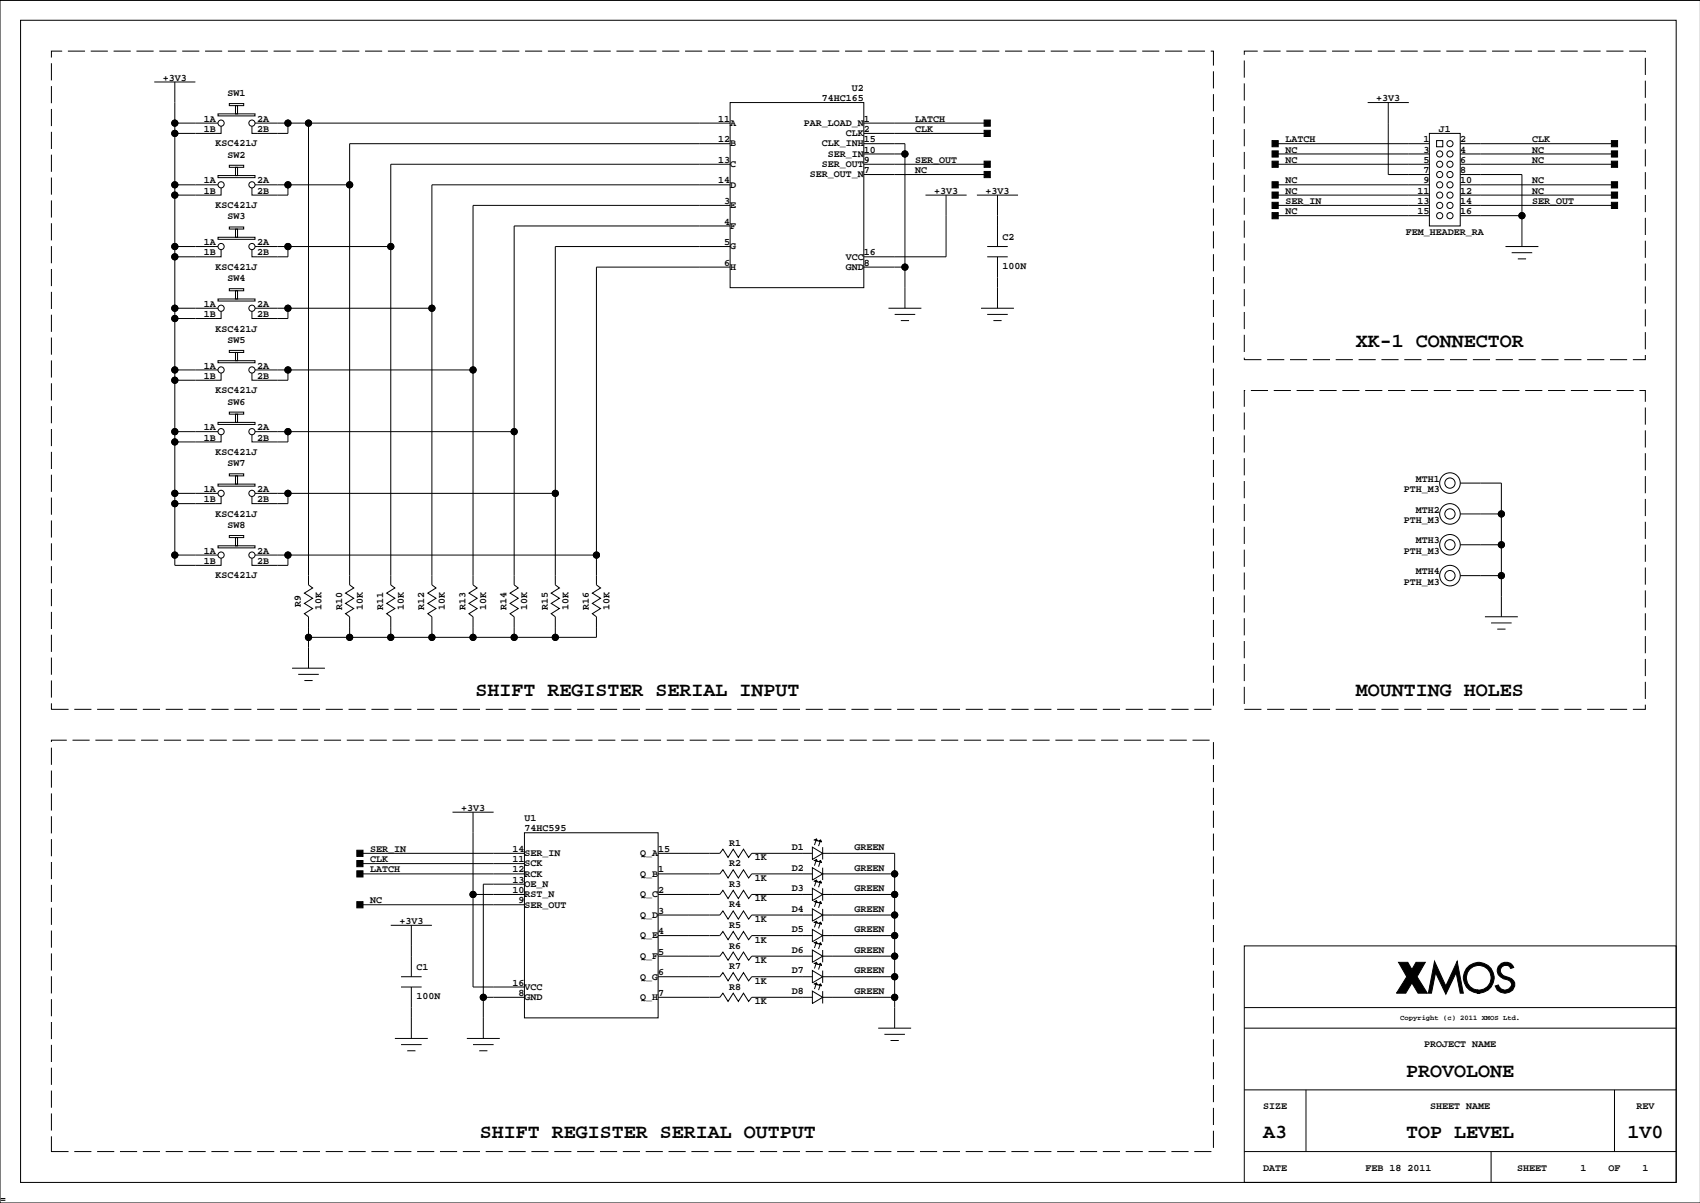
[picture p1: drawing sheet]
<svg xmlns="http://www.w3.org/2000/svg" width="420mm" height="297mm" viewBox="0 0 420 297" stroke-linecap="round" stroke-linejoin="round" font-family="sans-serif">
<g fill="none" stroke="#000" stroke-width=".25">
<path d="M5.1 5h408.8v287h-408.8zM419.9 .1h-419.9v296.9h419.9M38.1 20.2h10.1M43.2 20.2v119.4h11.4v-1.8M43.2 30.4h10.6M53.8 28.1h9.2v.5h-9.2zM54.6 31.2v1.7h-11.4M56.6 25.6h3.6v.5h-3.6zM58.2 26.1h.5v2h-.5zM63 30.4h117.3M71.1 30.4v2.5h-8.9v-1.7M76.2 30.4v114l1 .8-2 1.3 2 1.2-2 1.3 2 1.3-2 1.2 1 .8v12.7"/>
<path d="M180.3 25.3h33v45.7h-33zM180.3 35.5h-94v108.9l1.1 .8-2.1 1.3 2.1 1.2-2.1 1.3 2.1 1.3-2.1 1.2 1 .8v5.1M213.3 30.4h30.5M213.3 32.9h30.5M213.3 35.5h10.2v40.6M213.3 38h10.2M314.9 35.5h38.1M314.9 38h38.1M337.7 25.3h10.2M342.8 25.3v17.8h10.2M353 32.9h7.6v22.9h-7.6zM354.8 34.7h1.5v1.5h-1.5z"/>
<path d="M360.6 35.5h38.1M360.6 38h38.1M43.2 45.6h10.6M53.8 43.4h9.2v.5h-9.2zM53.8 58.6h9.2v.5h-9.2zM54.6 46.4v1.8h-11.4M56.6 40.8h3.6v.5h-3.6zM56.6 56h3.6v.6h-3.6zM58.2 41.3h.5v2.1h-.5zM58.2 56.6h.5v2h-.5zM63 45.6h23.3M71.1 45.6v2.6h-8.9v-1.8"/>
<path d="M180.3 40.6h-83.8v103.8l1 .8-2 1.3 2 1.2-2 1.3 2 1.3-2 1.2 1 .8v5.1M180.3 45.6h-73.6v98.8l1 .8-2.1 1.3 2.1 1.2-2.1 1.3 2.1 1.3-2.1 1.2 1.1 .8v5.1M180.3 50.7h-63.5v93.7l1 .8-2 1.3 2 1.2-2 1.3 2 1.3-2 1.2 1 .8v5.1M180.3 55.8h-53.3v88.6l1 .8-2 1.3 2 1.2-2 1.3 2 1.3-2 1.2 1 .8v5.1M213.3 40.6h30.5M213.3 43.1h30.5M228.5 48.2h10.2M233.6 48.2v15.2h-20.3M241.2 48.2h10.2M246.3 48.2v12.7M314.9 45.6h38.1M314.9 48.2h38.1"/>
<path d="M314.9 40.6h38.1M314.9 50.7h38.1M314.9 53.3h38.1M360.6 45.6h38.1M360.6 48.2h38.1M360.6 40.6h38.1M360.6 50.7h38.1M360.6 43.1h15.2v17.8M360.6 53.3h15.2M43.2 60.9h10.6M43.2 76.1h10.6M53.8 73.8h9.2v.5h-9.2z"/>
<path d="M54.6 61.6v1.8h-11.4M54.6 76.9v1.7h-11.4M56.6 71.3h3.6v.5h-3.6zM58.2 71.8h.5v2h-.5zM63 60.9h33.5M63 76.1h43.7M71.1 60.9v2.5h-8.9v-1.8M71.1 76.1v2.5h-8.9v-1.7M180.3 60.9h-43.2v83.5l1 .8-2 1.3 2 1.2-2 1.3 2 1.3-2 1.2 1 .8v5.1M180.3 66h-33v78.4l1 .8-2 1.3 2 1.2-2 1.3 2 1.3-2 1.2 1 .8v5.1h-71.1M213.3 66h10.2M219.4 76.1h8.1"/>
<path d="M220.9 77.6h5.1M222.5 79.2h2M242.3 76.1h8.1M243.8 60.9h5.1M243.8 63.4h5.1M243.8 77.6h5.1M245.3 79.2h2M246.3 63.4v12.7M371.8 60.9h8.1M373.3 62.4h5.1M374.8 63.9h2.1M43.2 91.3h10.6"/>
<path d="M53.8 89.1h9.2v.5h-9.2zM54.6 92.1v1.8h-11.4M56.6 86.5h3.6v.5h-3.6zM58.2 87h.5v2.1h-.5zM63 91.3h53.8M71.1 91.3v2.6h-8.9v-1.8M43.2 106.6h10.6M53.8 104.3h9.2v.5h-9.2zM53.8 119.5h9.2v.5h-9.2zM54.6 107.3v1.8h-11.4M56.6 101.8h3.6v.5h-3.6zM56.6 117h3.6v.5h-3.6z"/>
<path d="M58.2 102.3h.5v2h-.5zM58.2 117.5h.5v2h-.5zM63 106.6h64M71.1 106.6v2.5h-8.9v-1.8M360.6 119.3h10.2v33M43.2 121.8h10.6M43.2 137.1h10.6M53.8 134.8h9.2v.5h-9.2zM54.6 122.6v1.8h-11.4M56.6 132.2h3.6v.5h-3.6zM58.2 132.7h.5v2.1h-.5zM63 121.8h74.1"/>
<path d="M63 137.1h84.3M71.1 121.8v2.6h-8.9v-1.8M71.1 137.1v2.5h-8.9v-1.8M360.6 126.9h10.2M360.6 134.5h10.2M360.6 142.1h10.2M366.7 152.3h8.1M368.2 153.8h5.1M369.7 155.3h2.1M72.1 165h8.1M73.6 166.5h5.1M75.2 168h2"/>
<path d="M88.9 215.8h40.6M88.9 210.7h40.6M88.9 213.2h40.6M111.7 200.5h10.2M116.8 200.5v43.2h12.7M129.5 205.6h33v45.7h-33zM129.5 218.3h-10.1v38.1M162.5 210.7h15.3l.7-1 1.3 2 1.3-2 1.2 2 1.3-2 1.3 2 .7-1h15M162.5 215.8h15.3l.7-1 1.3 2 1.3-2 1.2 2 1.3-2 1.3 2 .7-1h15M200.6 209.2l2.6 1.5-2.6 1.5zM200.6 214.3l2.6 1.5-2.6 1.5zM200.6 219.3l2.6 1.6-2.6 1.5z"/>
<path d="M201.1 207.4l.5-.3 .3 .6zM201.1 212.5l.5-.3 .3 .5zM201.1 217.6l.5-.3 .3 .5zM201.6 207.1l-.5 1.6M201.6 212.2l-.5 1.5M201.6 217.3l-.5 1.5M202.1 207.7l.5-.3 .3 .5zM202.1 212.7l.5-.2 .3 .5zM202.1 217.8l.5-.2 .3 .5zM202.6 207.4l-.5 1.5M202.6 212.5l-.5 1.5M202.6 217.6l-.5 1.5"/>
<path d="M203.2 215.8h17.7M203.2 210.7h17.7v43.2M203.2 209.2v3M203.2 214.3v3M203.2 219.3v3.1M88.9 223.4h40.6M96.5 228.5h10.2M101.6 228.5v12.7M116.8 220.9h.1M116.8 220.9h12.7M162.5 220.9h15.3l.7-1.1 1.3 2.1 1.3-2.1 1.2 2.1 1.3-2.1 1.3 2.1 .7-1h15M162.5 225.9h15.3l.7-1 1.3 2.1 1.3-2.1 1.2 2.1 1.3-2.1 1.3 2.1 .7-1.1h15"/>
<path d="M162.5 231h15.3l.7-1 1.3 2 1.3-2 1.2 2 1.3-2 1.3 2 .7-1h15M162.5 236.1h15.3l.7-1 1.3 2 1.3-2 1.2 2 1.3-2 1.3 2 .7-1h15M200.6 224.4l2.6 1.5-2.6 1.6zM200.6 229.5l2.6 1.5-2.6 1.5zM200.6 234.6l2.6 1.5-2.6 1.5zM200.6 239.6l2.6 1.6-2.6 1.5zM201.1 222.6l.5-.2 .3 .5zM201.1 227.7l.5-.2 .3 .5zM201.1 232.8l.5-.3 .3 .5zM201.1 237.9l.5-.3 .3 .5zM201.6 222.4l-.5 1.5M201.6 227.5l-.5 1.5"/>
<path d="M201.6 232.5l-.5 1.6M201.6 237.6l-.5 1.5M202.1 222.9l.5-.3 .3 .5zM202.1 228l.5-.3 .3 .5zM202.1 233l.5-.2 .3 .5zM202.1 238.1l.5-.2 .3 .5zM202.6 222.6l-.5 1.6M202.6 227.7l-.5 1.5M202.6 232.8l-.5 1.5M202.6 237.9l-.5 1.5M203.2 236.1h17.7M203.2 225.9h17.7"/>
<path d="M203.2 220.9h17.7M203.2 231h17.7M203.2 224.4v3.1M203.2 229.5v3M203.2 234.6v3M203.2 239.6v3.1M307.3 233.6h106.6v58.4h-106.6zM97.5 256.4h8.1M99 241.2h5.1M99 243.7h5.1M99 257.9h5.1M100.6 259.5h2"/>
<path d="M101.6 243.7v12.7M115.3 256.4h8.1M116.8 257.9h5.1M118.3 259.5h2.1M119.4 246.3h10.1M162.5 241.2h15.3l.7-1 1.3 2 1.3-2 1.2 2 1.3-2 1.3 2 .7-1h15M162.5 246.3h15.3l.7-1.1 1.3 2.1 1.3-2.1 1.2 2.1 1.3-2.1 1.3 2.1 .7-1h15M200.6 244.7l2.6 1.6-2.6 1.5zM201.1 242.9l.5-.2 .3 .5zM201.6 242.7l-.5 1.5M202.1 243.2l.5-.3 .3 .6zM202.6 242.9l-.5 1.6"/>
<path d="M203.2 241.2h17.7M203.2 246.3h17.7M203.2 244.7v3.1M216.9 253.9h8.1M218.4 255.4h5.1M219.9 256.9h2M307.3 248.8h106.6M307.3 253.9h106.6M307.3 269.1h106.6M322.5 269.1v15.2M398.7 269.1v15.2M307.3 284.3h106.6"/>
<path d="M368.2 284.3v7.7"/>
<circle cx="43.2" cy="32.9" r=".76"/>
<circle cx="43.2" cy="30.4" r=".76"/>
<circle cx="54.6" cy="30.4" r=".76"/>
<circle cx="62.2" cy="30.4" r=".76"/>
<circle cx="71.1" cy="30.4" r=".76"/>
<circle cx="76.2" cy="30.4" r=".76"/>
<circle cx="223.5" cy="38" r=".76"/>
<circle cx="355.5" cy="38" r=".76"/>
<circle cx="358.1" cy="35.5" r=".76"/>
<circle cx="358.1" cy="38" r=".76"/>
<circle cx="43.2" cy="48.2" r=".76"/>
<circle cx="43.2" cy="45.6" r=".76"/>
<circle cx="54.6" cy="45.6" r=".76"/>
<circle cx="62.2" cy="45.6" r=".76"/>
<circle cx="71.1" cy="45.6" r=".76"/>
<circle cx="86.3" cy="45.6" r=".76"/>
<circle cx="355.5" cy="43.1" r=".76"/>
<circle cx="355.5" cy="53.3" r=".76"/>
<circle cx="355.5" cy="40.6" r=".76"/>
<circle cx="355.5" cy="48.2" r=".76"/>
<circle cx="355.5" cy="50.7" r=".76"/>
<circle cx="355.5" cy="45.6" r=".76"/>
<circle cx="358.1" cy="43.1" r=".76"/>
<circle cx="358.1" cy="53.3" r=".76"/>
<circle cx="358.1" cy="40.6" r=".76"/>
<circle cx="358.1" cy="48.2" r=".76"/>
<circle cx="358.1" cy="50.7" r=".76"/>
<circle cx="358.1" cy="45.6" r=".76"/>
<circle cx="375.8" cy="53.3" r=".76"/>
<circle cx="43.2" cy="60.9" r=".76"/>
<circle cx="43.2" cy="76.1" r=".76"/>
<circle cx="43.2" cy="63.4" r=".76"/>
<circle cx="43.2" cy="78.6" r=".76"/>
<circle cx="54.6" cy="60.9" r=".76"/>
<circle cx="54.6" cy="76.1" r=".76"/>
<circle cx="62.2" cy="60.9" r=".76"/>
<circle cx="62.2" cy="76.1" r=".76"/>
<circle cx="71.1" cy="60.9" r=".76"/>
<circle cx="71.1" cy="76.1" r=".76"/>
<circle cx="96.5" cy="60.9" r=".76"/>
<circle cx="106.7" cy="76.1" r=".76"/>
<circle cx="223.5" cy="66" r=".76"/>
<circle cx="43.2" cy="91.3" r=".76"/>
<circle cx="43.2" cy="93.9" r=".76"/>
<circle cx="54.6" cy="91.3" r=".76"/>
<circle cx="62.2" cy="91.3" r=".76"/>
<circle cx="71.1" cy="91.3" r=".76"/>
<circle cx="116.8" cy="91.3" r=".76"/>
<circle cx="43.2" cy="109.1" r=".76"/>
<circle cx="43.2" cy="106.6" r=".76"/>
<circle cx="54.6" cy="106.6" r=".76"/>
<circle cx="62.2" cy="106.6" r=".76"/>
<circle cx="71.1" cy="106.6" r=".76"/>
<circle cx="127" cy="106.6" r=".76"/>
<circle cx="358.1" cy="119.3" r="2.54"/>
<circle cx="358.1" cy="119.3" r="1.27"/>
<circle cx="43.2" cy="124.4" r=".76"/>
<circle cx="43.2" cy="121.8" r=".76"/>
<circle cx="43.2" cy="137.1" r=".76"/>
<circle cx="54.6" cy="137.1" r=".76"/>
<circle cx="54.6" cy="121.8" r=".76"/>
<circle cx="62.2" cy="121.8" r=".76"/>
<circle cx="62.2" cy="137.1" r=".76"/>
<circle cx="71.1" cy="121.8" r=".76"/>
<circle cx="71.1" cy="137.1" r=".76"/>
<circle cx="137.1" cy="121.8" r=".76"/>
<circle cx="147.3" cy="137.1" r=".76"/>
<circle cx="358.1" cy="126.9" r="1.27"/>
<circle cx="358.1" cy="134.5" r="1.27"/>
<circle cx="358.1" cy="134.5" r="2.54"/>
<circle cx="358.1" cy="126.9" r="2.54"/>
<circle cx="370.8" cy="134.5" r=".76"/>
<circle cx="370.8" cy="126.9" r=".76"/>
<circle cx="76.2" cy="157.4" r=".76"/>
<circle cx="86.3" cy="157.4" r=".76"/>
<circle cx="96.5" cy="157.4" r=".76"/>
<circle cx="106.7" cy="157.4" r=".76"/>
<circle cx="116.8" cy="157.4" r=".76"/>
<circle cx="127" cy="157.4" r=".76"/>
<circle cx="137.1" cy="157.4" r=".76"/>
<circle cx="358.1" cy="142.1" r="2.54"/>
<circle cx="358.1" cy="142.1" r="1.27"/>
<circle cx="370.8" cy="142.1" r=".76"/>
<circle cx="220.9" cy="215.8" r=".76"/>
<circle cx="116.8" cy="220.9" r=".76"/>
<circle cx="220.9" cy="225.9" r=".76"/>
<circle cx="220.9" cy="231" r=".76"/>
<circle cx="220.9" cy="220.9" r=".76"/>
<circle cx="220.9" cy="236.1" r=".76"/>
<circle cx="119.4" cy="246.3" r=".76"/>
<circle cx="220.9" cy="246.3" r=".76"/>
<circle cx="220.9" cy="241.2" r=".76"/>
</g>
<g fill="#000" stroke="#000" stroke-width=".25">
<path d="M243 29.6h1.5v1.6h-1.5z" fill-rule="evenodd"/>
<path d="M243 32.2h1.5v1.5h-1.5z" fill-rule="evenodd"/>
<path d="M314.1 34.7h1.6v1.5h-1.6z" fill-rule="evenodd"/>
<path d="M314.1 37.3h1.6v1.5h-1.6z" fill-rule="evenodd"/>
<path d="M397.9 34.7h1.6v1.5h-1.6z" fill-rule="evenodd"/>
<path d="M397.9 37.3h1.6v1.5h-1.6z" fill-rule="evenodd"/>
<path d="M243 39.8h1.5v1.5h-1.5z" fill-rule="evenodd"/>
<path d="M243 42.3h1.5v1.6h-1.5z" fill-rule="evenodd"/>
<path d="M314.1 50h1.6v1.5h-1.6z" fill-rule="evenodd"/>
<path d="M314.1 39.8h1.6v1.5h-1.6z" fill-rule="evenodd"/>
<path d="M314.1 47.4h1.6v1.5h-1.6z" fill-rule="evenodd"/>
<path d="M314.1 44.9h1.6v1.5h-1.6z" fill-rule="evenodd"/>
<path d="M314.1 52.5h1.6v1.5h-1.6z" fill-rule="evenodd"/>
<path d="M397.9 50h1.6v1.5h-1.6z" fill-rule="evenodd"/>
<path d="M397.9 39.8h1.6v1.5h-1.6z" fill-rule="evenodd"/>
<path d="M397.9 44.9h1.6v1.5h-1.6z" fill-rule="evenodd"/>
<path d="M397.9 47.4h1.6v1.5h-1.6z" fill-rule="evenodd"/>
<path d="M88.1 215h1.5v1.5h-1.5z" fill-rule="evenodd"/>
<path d="M88.1 212.5h1.5v1.5h-1.5z" fill-rule="evenodd"/>
<path d="M88.1 209.9h1.5v1.6h-1.5z" fill-rule="evenodd"/>
<path d="M88.1 222.6h1.5v1.6h-1.5z" fill-rule="evenodd"/>
<path d="M370 238.6a2.13 2.13 0 0 1 2-1 2.13 2.13 0 0 1 1.8 1.3l-.8 .2a1.34 1.34 0 0 0-2.1-.3 1.34 1.34 0 0 0 .4 2.1 3.7 3.7 0 0 1 2.8 1.8 2.46 2.46 0 0 1-2.1 2.5 2.46 2.46 0 0 1-2.8-1.7l.8-.3a1.68 1.68 0 0 0 1.8 1.3 1.68 1.68 0 0 0 1.5-1.6 1.95 1.95 0 0 0-2-1.2 2.11 2.11 0 0 1-1.3-3.1z" fill-rule="evenodd"/>
<path d="M345.4 237.6h2.2l1.1 1.8 1-1.8h2.3l-2.1 3.6 2.6 4h-2.3l-1.5-2.5-1.6 2.5h-2.2l2.5-4z" fill-rule="evenodd"/>
<path d="M354.2 237.4l2.8 6.1 2.8-6.1 1.6 7.8h-.8l-1-5-2.6 5.3-2.5-5.3-1 5h-.8z" fill-rule="evenodd"/>
<path d="M362.1 239.1a3.8 3.8 0 0 1 6.5 .8 3.8 3.8 0 0 1-3.7 5.3v-.7a3.1 3.1 0 0 0 3.1-4.1 3.1 3.1 0 0 0-4.9-1.2 3.1 3.1 0 0 0 .8 5l1 .3v.7h.5a3.8 3.8 0 0 1-3.6-2 3.8 3.8 0 0 1 .3-4.1z" fill-rule="evenodd"/>
<circle cx="43.2" cy="32.9" r=".76"/>
<circle cx="43.2" cy="30.4" r=".76"/>
<circle cx="71.1" cy="30.4" r=".76"/>
<circle cx="76.2" cy="30.4" r=".76"/>
<circle cx="223.5" cy="38" r=".76"/>
<circle cx="43.2" cy="48.2" r=".76"/>
<circle cx="43.2" cy="45.6" r=".76"/>
<circle cx="71.1" cy="45.6" r=".76"/>
<circle cx="86.3" cy="45.6" r=".76"/>
<circle cx="375.8" cy="53.3" r=".76"/>
<circle cx="43.2" cy="60.9" r=".76"/>
<circle cx="43.2" cy="76.1" r=".76"/>
<circle cx="43.2" cy="63.4" r=".76"/>
<circle cx="43.2" cy="78.6" r=".76"/>
<circle cx="71.1" cy="60.9" r=".76"/>
<circle cx="71.1" cy="76.1" r=".76"/>
<circle cx="96.5" cy="60.9" r=".76"/>
<circle cx="106.7" cy="76.1" r=".76"/>
<circle cx="223.5" cy="66" r=".76"/>
<circle cx="43.2" cy="91.3" r=".76"/>
<circle cx="43.2" cy="93.9" r=".76"/>
<circle cx="71.1" cy="91.3" r=".76"/>
<circle cx="116.8" cy="91.3" r=".76"/>
<circle cx="43.2" cy="109.1" r=".76"/>
<circle cx="43.2" cy="106.6" r=".76"/>
<circle cx="71.1" cy="106.6" r=".76"/>
<circle cx="127" cy="106.6" r=".76"/>
<circle cx="43.2" cy="124.4" r=".76"/>
<circle cx="43.2" cy="121.8" r=".76"/>
<circle cx="43.2" cy="137.1" r=".76"/>
<circle cx="71.1" cy="121.8" r=".76"/>
<circle cx="71.1" cy="137.1" r=".76"/>
<circle cx="137.1" cy="121.8" r=".76"/>
<circle cx="147.3" cy="137.1" r=".76"/>
<circle cx="370.8" cy="134.5" r=".76"/>
<circle cx="370.8" cy="126.9" r=".76"/>
<circle cx="76.2" cy="157.4" r=".76"/>
<circle cx="86.3" cy="157.4" r=".76"/>
<circle cx="96.5" cy="157.4" r=".76"/>
<circle cx="106.7" cy="157.4" r=".76"/>
<circle cx="116.8" cy="157.4" r=".76"/>
<circle cx="127" cy="157.4" r=".76"/>
<circle cx="137.1" cy="157.4" r=".76"/>
<circle cx="370.8" cy="142.1" r=".76"/>
<circle cx="220.9" cy="215.8" r=".76"/>
<circle cx="116.8" cy="220.9" r=".76"/>
<circle cx="220.9" cy="225.9" r=".76"/>
<circle cx="220.9" cy="231" r=".76"/>
<circle cx="220.9" cy="220.9" r=".76"/>
<circle cx="220.9" cy="236.1" r=".76"/>
<circle cx="119.4" cy="246.3" r=".76"/>
<circle cx="220.9" cy="246.3" r=".76"/>
<circle cx="220.9" cy="241.2" r=".76"/>
</g>
<path d="M12.7 12.6h287v162.5h-287zM307.3 12.6h99v76.2h-99zM307.3 96.4h99v78.7h-99zM12.7 182.8h287v101.5h-287z" fill="none" stroke="#000" stroke-width=".25" stroke-dasharray="4.2 1.4" stroke-linecap="butt"/>
<g font-size="4.9">
<text x="334.8" y="85.6">XK-1 CONNECTOR</text>
<text x="117.4" y="171.9">SHIFT REGISTER SERIAL INPUT</text>
<text x="334.8" y="171.9">MOUNTING HOLES</text>
<text x="347.3" y="265.9">PROVOLONE</text>
<text x="118.5" y="281.1">SHIFT REGISTER SERIAL OUTPUT</text>
<text x="311.9" y="281.1">A3</text>
<text x="347.3" y="281.1">TOP LEVEL</text>
<text x="401.9" y="281.1">1V0</text>
</g>
<g font-size="2.5">
<text x="40.2" y="19.9">+3V3</text>
<text x="56.2" y="23.7">SW1</text>
<text x="210.3" y="22.4">U2</text>
<text x="202.9" y="25">74HC165</text>
<text x="339.9" y="25">+3V3</text>
<text x="50.4" y="32.6">1B</text>
<text x="50.4" y="30">1A</text>
<text x="63.5" y="32.6">2B</text>
<text x="63.5" y="30">2A</text>
<text x="177.3" y="30">11</text>
<text x="177.3" y="35.1">12</text>
<text x="180.3" y="31.1">A</text>
<text x="198.5" y="31.1">PAR_LOAD_N</text>
<text x="208.9" y="33.6">CLK</text>
<text x="213.3" y="35.1">15</text>
<text x="213.3" y="32.6">2</text>
<text x="213.3" y="30">1</text>
<text x="226" y="30">LATCH</text>
<text x="226" y="32.6">CLK</text>
<text x="317.4" y="35.1">LATCH</text>
<text x="351.5" y="35.1">1</text>
<text x="355.3" y="32.6">J1</text>
<text x="360.6" y="35.1">2</text>
<text x="378.4" y="35.1">CLK</text>
<text x="53.2" y="36.2">KSC421J</text>
<text x="56.2" y="38.9">SW2</text>
<text x="177.3" y="40.2">13</text>
<text x="180.3" y="41.3">C</text>
<text x="180.3" y="36.2">B</text>
<text x="202.9" y="41.3">SER_OUT</text>
<text x="202.9" y="36.2">CLK_INH</text>
<text x="204.4" y="38.7">SER_IN</text>
<text x="213.3" y="40.2">9</text>
<text x="213.3" y="37.7">10</text>
<text x="226" y="40.2">SER_OUT</text>
<text x="317.4" y="37.7">NC</text>
<text x="317.4" y="40.2">NC</text>
<text x="351.5" y="37.7">3</text>
<text x="351.5" y="40.2">5</text>
<text x="360.6" y="37.7">4</text>
<text x="360.6" y="40.2">6</text>
<text x="378.4" y="37.7">NC</text>
<text x="378.4" y="40.2">NC</text>
<text x="50.4" y="47.8">1B</text>
<text x="50.4" y="45.3">1A</text>
<text x="63.5" y="47.8">2B</text>
<text x="63.5" y="45.3">2A</text>
<text x="177.3" y="45.3">14</text>
<text x="180.3" y="46.3">D</text>
<text x="200" y="43.8">SER_OUT_N</text>
<text x="213.3" y="42.7">7</text>
<text x="226" y="42.7">NC</text>
<text x="230.7" y="47.8">+3V3</text>
<text x="243.4" y="47.8">+3V3</text>
<text x="317.4" y="47.8">NC</text>
<text x="317.4" y="45.3">NC</text>
<text x="350" y="47.8">11</text>
<text x="351.5" y="42.7">7</text>
<text x="351.5" y="45.3">9</text>
<text x="360.6" y="47.8">12</text>
<text x="360.6" y="42.7">8</text>
<text x="360.6" y="45.3">10</text>
<text x="378.4" y="45.3">NC</text>
<text x="378.4" y="47.8">NC</text>
<text x="53.2" y="51.4">KSC421J</text>
<text x="178.8" y="50.4">3</text>
<text x="180.3" y="51.4">E</text>
<text x="317.4" y="50.4">SER_IN</text>
<text x="317.4" y="52.9">NC</text>
<text x="350" y="50.4">13</text>
<text x="350" y="52.9">15</text>
<text x="360.6" y="52.9">16</text>
<text x="360.6" y="50.4">14</text>
<text x="378.4" y="50.4">SER_OUT</text>
<text x="56.2" y="54.2">SW3</text>
<text x="178.8" y="55.4">4</text>
<text x="180.3" y="56.5">F</text>
<text x="247.6" y="59.3">C2</text>
<text x="347.2" y="58">FEM_HEADER_RA</text>
<text x="50.4" y="63.1">1B</text>
<text x="50.4" y="60.5">1A</text>
<text x="63.5" y="63.1">2B</text>
<text x="63.5" y="60.5">2A</text>
<text x="178.8" y="65.6">6</text>
<text x="178.8" y="60.5">5</text>
<text x="180.3" y="61.6">G</text>
<text x="208.9" y="64.1">VCC</text>
<text x="213.3" y="65.6">8</text>
<text x="213.3" y="63.1">16</text>
<text x="53.2" y="66.6">KSC421J</text>
<text x="56.2" y="69.4">SW4</text>
<text x="180.3" y="66.6">H</text>
<text x="208.9" y="66.6">GND</text>
<text x="247.6" y="66.4">100N</text>
<text x="50.4" y="75.8">1A</text>
<text x="63.5" y="75.8">2A</text>
<text x="50.4" y="78.3">1B</text>
<text x="53.2" y="81.9">KSC421J</text>
<text x="63.5" y="78.3">2B</text>
<text x="56.2" y="84.6">SW5</text>
<text x="50.4" y="93.5">1B</text>
<text x="50.4" y="91">1A</text>
<text x="63.5" y="93.5">2B</text>
<text x="63.5" y="91">2A</text>
<text x="53.2" y="97.1">KSC421J</text>
<text x="56.2" y="99.9">SW6</text>
<text x="50.4" y="106.2">1A</text>
<text x="63.5" y="106.2">2A</text>
<text x="50.4" y="108.8">1B</text>
<text x="53.2" y="112.4">KSC421J</text>
<text x="63.5" y="108.8">2B</text>
<text x="56.2" y="115.1">SW7</text>
<text x="349.6" y="118.9">MTH1</text>
<text x="50.4" y="124">1B</text>
<text x="50.4" y="121.5">1A</text>
<text x="63.5" y="124">2B</text>
<text x="63.5" y="121.5">2A</text>
<text x="346.6" y="121.5">PTH_M3</text>
<text x="53.2" y="127.6">KSC421J</text>
<text x="56.2" y="130.4">SW8</text>
<text x="346.6" y="129.1">PTH_M3</text>
<text x="349.6" y="126.5">MTH2</text>
<text x="50.4" y="136.7">1A</text>
<text x="63.5" y="136.7">2A</text>
<text x="346.6" y="136.7">PTH_M3</text>
<text x="349.6" y="134.2">MTH3</text>
<text x="50.4" y="139.2">1B</text>
<text x="53.2" y="142.8">KSC421J</text>
<text x="63.5" y="139.2">2B</text>
<text x="349.6" y="141.8">MTH4</text>
<text x="74.3" y="150" transform="rotate(-90 74.3 150)">R9</text>
<text x="346.6" y="144.3">PTH_M3</text>
<text x="79.4" y="150.7" transform="rotate(-90 79.4 150.7)">10K</text>
<text x="84.5" y="150.7" transform="rotate(-90 84.5 150.7)">R10</text>
<text x="89.6" y="150.7" transform="rotate(-90 89.6 150.7)">10K</text>
<text x="94.6" y="150.7" transform="rotate(-90 94.6 150.7)">R11</text>
<text x="99.7" y="150.7" transform="rotate(-90 99.7 150.7)">10K</text>
<text x="104.8" y="150.7" transform="rotate(-90 104.8 150.7)">R12</text>
<text x="109.9" y="150.7" transform="rotate(-90 109.9 150.7)">10K</text>
<text x="114.9" y="150.7" transform="rotate(-90 114.9 150.7)">R13</text>
<text x="120" y="150.7" transform="rotate(-90 120 150.7)">10K</text>
<text x="125.1" y="150.7" transform="rotate(-90 125.1 150.7)">R14</text>
<text x="130.2" y="150.7" transform="rotate(-90 130.2 150.7)">10K</text>
<text x="135.3" y="150.7" transform="rotate(-90 135.3 150.7)">R15</text>
<text x="140.4" y="150.7" transform="rotate(-90 140.4 150.7)">10K</text>
<text x="145.4" y="150.7" transform="rotate(-90 145.4 150.7)">R16</text>
<text x="150.5" y="150.7" transform="rotate(-90 150.5 150.7)">10K</text>
<text x="113.9" y="200.2">+3V3</text>
<text x="129.5" y="202.7">U1</text>
<text x="129.5" y="205.3">74HC595</text>
<text x="180.1" y="208.8">R1</text>
<text x="195.5" y="209.9">D1</text>
<text x="211" y="209.9">GREEN</text>
<text x="91.4" y="215.4">LATCH</text>
<text x="91.4" y="212.9">CLK</text>
<text x="91.4" y="210.3">SER_IN</text>
<text x="126.5" y="215.4">12</text>
<text x="126.5" y="212.9">11</text>
<text x="126.5" y="210.3">14</text>
<text x="129.5" y="211.4">SER_IN</text>
<text x="129.5" y="213.9">SCK</text>
<text x="158.1" y="211.4">Q_A</text>
<text x="162.5" y="210.3">15</text>
<text x="162.5" y="215.4">1</text>
<text x="180.1" y="213.9">R2</text>
<text x="186.4" y="212.4">1K</text>
<text x="195.5" y="214.9">D2</text>
<text x="211" y="214.9">GREEN</text>
<text x="126.5" y="220.5">10</text>
<text x="126.5" y="218">13</text>
<text x="129.5" y="219">OE_N</text>
<text x="129.5" y="221.6">RST_N</text>
<text x="129.5" y="216.5">RCK</text>
<text x="158.1" y="221.6">Q_C</text>
<text x="158.1" y="216.5">Q_B</text>
<text x="162.5" y="220.5">2</text>
<text x="180.1" y="219">R3</text>
<text x="186.4" y="217.5">1K</text>
<text x="195.5" y="220">D3</text>
<text x="211" y="220">GREEN</text>
<text x="91.4" y="223">NC</text>
<text x="128" y="223">9</text>
<text x="129.5" y="224.1">SER_OUT</text>
<text x="158.1" y="226.6">Q_D</text>
<text x="162.5" y="225.6">3</text>
<text x="180.1" y="224.1">R4</text>
<text x="186.4" y="222.6">1K</text>
<text x="186.4" y="227.6">1K</text>
<text x="195.5" y="225.1">D4</text>
<text x="211" y="225.1">GREEN</text>
<text x="98.6" y="228.1">+3V3</text>
<text x="158.1" y="231.7">Q_E</text>
<text x="162.5" y="230.7">4</text>
<text x="180.1" y="229.1">R5</text>
<text x="186.4" y="232.7">1K</text>
<text x="195.5" y="230.2">D5</text>
<text x="211" y="230.2">GREEN</text>
<text x="102.8" y="239.6">C1</text>
<text x="158.1" y="236.8">Q_F</text>
<text x="162.5" y="235.7">5</text>
<text x="180.1" y="234.2">R6</text>
<text x="180.1" y="239.3">R7</text>
<text x="186.4" y="237.8">1K</text>
<text x="195.5" y="235.3">D6</text>
<text x="211" y="235.3">GREEN</text>
<text x="126.5" y="243.4">16</text>
<text x="128" y="245.9">8</text>
<text x="129.5" y="244.4">VCC</text>
<text x="158.1" y="241.9">Q_G</text>
<text x="162.5" y="245.9">7</text>
<text x="162.5" y="240.8">6</text>
<text x="180.1" y="244.4">R8</text>
<text x="186.4" y="242.9">1K</text>
<text x="195.5" y="240.3">D7</text>
<text x="195.5" y="245.4">D8</text>
<text x="211" y="240.3">GREEN</text>
<text x="211" y="245.4">GREEN</text>
<text x="102.8" y="246.7">100N</text>
<text x="129.5" y="246.9">GND</text>
<text x="158.1" y="246.9">Q_H</text>
<text x="186.4" y="248">1K</text>
<text x="351.7" y="258.6">PROJECT NAME</text>
<text x="311.9" y="273.8">SIZE</text>
<text x="353.2" y="273.8">SHEET NAME</text>
<text x="404.1" y="273.8">REV</text>
<text x="311.9" y="289.1">DATE</text>
<text x="337.2" y="289.1">FEB 18 2011</text>
<text x="374.7" y="289.1">SHEET</text>
<text x="390.3" y="289.1">1</text>
<text x="397.2" y="289.1">OF</text>
<text x="405.6" y="289.1">1</text>
<text x="0" y="296.7">=</text>
</g>
<text font-size="1.8" x="345.8" y="251.8">Copyright (c) 2011 XMOS Ltd.</text>
</svg>
